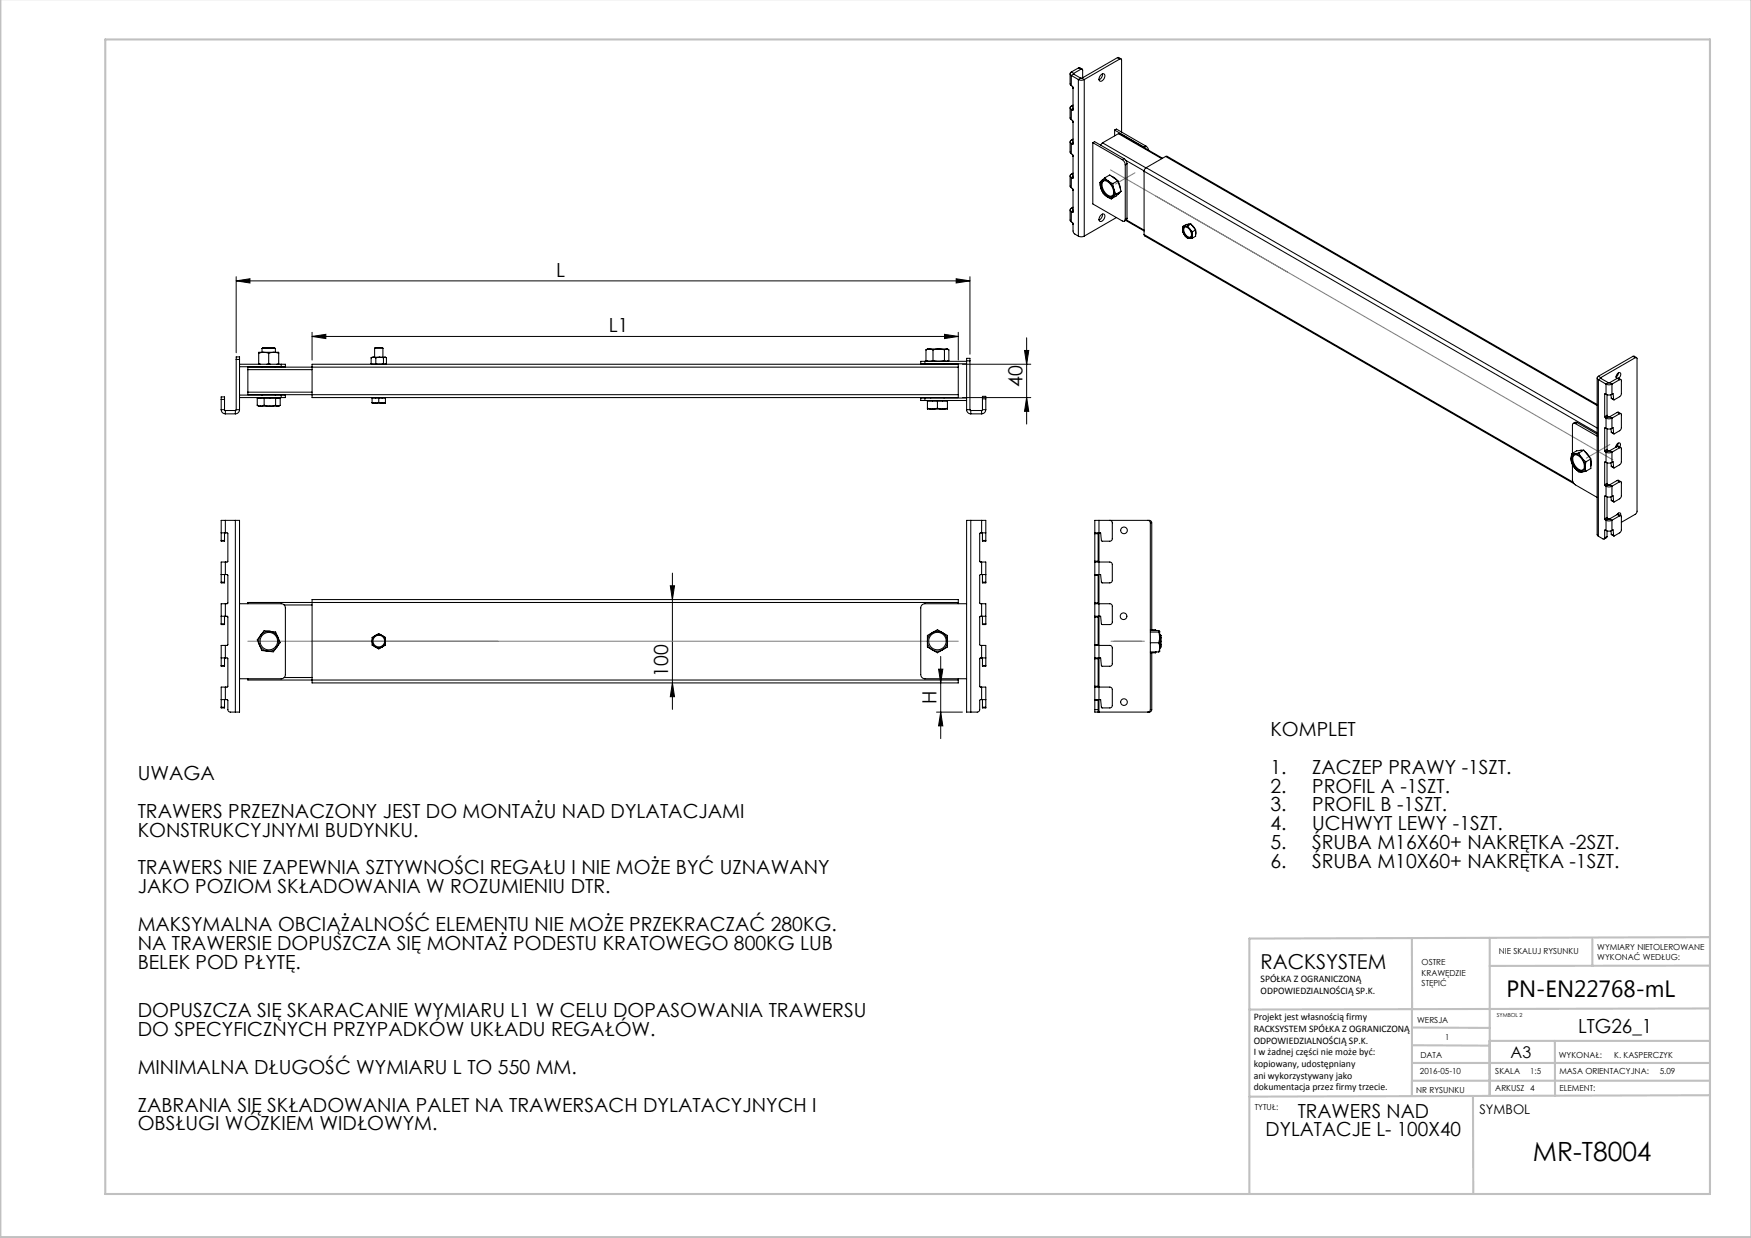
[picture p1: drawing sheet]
<svg xmlns="http://www.w3.org/2000/svg" width="420mm" height="297mm" viewBox="0 0 420 297" stroke-linecap="round" stroke-linejoin="round" font-family="sans-serif">
<g fill="none" stroke="#c0c0c0" stroke-width=".5">
<path d="M.1 -.1v296.9h419.9M25.2 9.5h385v276.9h-385zM338.7 225.2v37.8M357.3 225v37.9v-13.2M382 225.4v6.3M410.1 224.8l-110.4 .4v61.2M410.1 231.7h-52.8M338.7 259.3h71.5M338.7 255h71.5M338.7 250.8l18.6 .1M338.7 246.5l18.6 .1M357.3 249.7h52.9"/>
<path d="M373 249.7v13.2M410.1 241.9l-110.4 .3M353.3 262.9l.1 23.5M410.2 262.7l-110.5 .4"/>
</g>
<g fill="none" stroke="#000" stroke-width=".24">
<path d="M56.7 67.4l3.3-.5v1zM56.7 66.4v18.2M56.7 67.4h176M74.9 79.7v6.7M229.4 66.9l3.3 .5-3.3 .5zM229.9 79.7v6.7M232.7 66.4v18.6M74.9 80.7l3.3-.5v1zM74.9 80.7h155M226.6 80.2l3.3 .5-3.3 .5zM230.9 87.4h16.4M230.9 95.4h16.4"/>
<path d="M245.7 84.1h1.1l-.5 3.3zM246.3 95.4l.5 3.3h-1.1zM246.3 81v20.7M161.3 137.5v32.7M160.8 140.5h1l-.5 3.3zM225.6 157.5v19.7M161.3 163.8l.5 3.3h-1zM224.6 170.8h6.3M225.1 160.5h1l-.5 3.3zM225.6 170.8l.5 3.3h-1z"/>
</g>
<path d="M266.4 40.8l42.4 24.5M272.2 41.5l-4.6 2.6M277.3 47l109.6 63.3M386.2 106.6l-5.7 3.3M59.5 153.8h170.4M266.5 153.8h8" fill="none" stroke="#808080" stroke-width=".25"/>
<g fill="#000">
<path d="M56.7 67.4l3.3-.5v1zM229.4 66.9l3.3 .5-3.3 .5z"/>
<path d="M74.9 80.7l3.3-.5v1zM226.6 80.2l3.3 .5-3.3 .5z"/>
<path d="M161.3 163.8l.5 3.3h-1zM160.8 140.5h1l-.5 3.3z"/>
<path d="M225.1 160.5h1l-.5 3.3zM225.6 170.8l.5 3.3h-1zM245.7 84.1h1.1l-.5 3.3zM246.3 95.4l.5 3.3h-1.1z"/>
</g>
<g fill="none" stroke="#000" stroke-width=".25">
<path d="M256.7 17.7v2.4l.3 .5M257 17.3a.43 .43 0 0 0-.3 .4 .43 .43 0 0 0 .3 .4M257 18.1v2.5M257 18.1l1.7 1M257 17.3l.5 .3M257.5 17.6v.2M257.5 17.8l-.5 .3M257.5 17.8l1.7 1M258.7 19.1l.7 .2 .7-.2M258.7 19.1v37.5M258.7 16.3l.2-.1 .7 .4M258.7 16.3l-1.7 1"/>
<path d="M258.7 16.3l.6 .3M259.2 18.8h.3M259.2 18.8l-.5 .3M259.3 16.6h.2l.2 .2v1.9M259.3 16.6l-1.8 1M259.5 18.8l.6 .3M260.1 19.1v37.5M264 18.1a.55 .55 0 0 1 .8-.4 .55 .55 0 0 1 .2 .8 .91 .91 0 0 1-1.3 .9l-.1-.6zM264.4 17.7a1.48 1.48 0 0 1-.8 1.4M268 13.8h.3l.6 .3M268 13.8l.6 .4M268 13.8l-8.5 5"/>
<path d="M268.6 14.2l.3-.1 .1 .3v17.3M268.6 14.2l-8.5 4.9M256.7 25.9v2.4l.3 .4M256.7 34v2.5l.3 .4M257 25.5a.43 .43 0 0 0-.3 .4 .43 .43 0 0 0 .3 .4M257 33.6a.43 .43 0 0 0-.3 .4 .43 .43 0 0 0 .3 .4M257 26.3v2.4M257 34.4v2.5M257 36.9l.2 .1M257 34.4l.2 .2M257 28.7l.2 .2M257 26.3l.2 .1"/>
<path d="M257 20.6l.2 .1M257 25.5l.4 .2M257 33.6l.4 .3M257.2 20.7l.1 .3M257.2 28.9l.1 .3M257.2 37l.1 .4M257.2 37l.2 .3v5.4M257.2 28.9l.2 .2v5.4M257.2 20.7l.2 .3v5.3M257.3 21l.1 .2M257.3 29.2l.1 .1M257.3 37.4l.1 .1"/>
<path d="M257.3 21l.1 .1M257.3 37.4h.1M257.4 34.5l-.2 .1M257.4 26.3l-.2 .1M257.4 25.2l-.4 .3M257.4 33.4l-.4 .2M257.4 26l-.4 .3M257.4 34.2l-.4 .2M262.1 34.2v14.7l7.1 4.1a.43 .43 0 0 0 .5 .1 .43 .43 0 0 0 .2-.5M262.1 34.2l7.1 4.1M262.1 34.2l.4-.2 7.1 4.1M264.5 34.3l-.4 .6"/>
<path d="M264.5 34.3l10.4 6M267.4 31.2v1.4M267.4 31.2l7 4.1M267.4 31.2l.4-.2 7.1 4M268.3 32.1l.3-.1 10.2 6M268.3 32.1l-3.8 2.2M268.3 32.1l10.4 6M269.2 38.3l.5 .5 .2 .7M269.6 38.1l.5 .5 .2 .7M269.6 38.1l-.4 .2M269.9 39.5v13.1M270 38.5l4.4 2.5"/>
<path d="M270.3 39.3l-.4 .2M270.3 39.3v13.1M274.4 35.3l.4 .3M274.9 35l.3 .4 .3 .7M274.9 35l-.5 .3M279.6 37.5h.3l103.2 59.6M279.6 37.5l-4.7 2.7M279.6 37.5l103.5 59.8M256.7 42.2v2.4l.3 .4M256.7 50.4v2.4l.3 .4M257 41.8a.43 .43 0 0 0-.3 .4 .43 .43 0 0 0 .3 .4M257 49.9a.43 .43 0 0 0-.3 .5 .43 .43 0 0 0 .3 .4"/>
<path d="M257 53.2l.2 .2M257 42.6v2.4M257 50.8v2.4M257 50.8l.2 .1M257 45l.2 .2M257 42.6l.2 .2M257 41.8l.4 .2M257 49.9l.4 .3M257.2 45.2l.1 .3M257.2 53.4l.1 .3M257.2 53.4l.3 2.3 .2 .4 1 .5M257.2 45.2l.2 .3v5.3"/>
<path d="M257.3 45.5l.1 .2M257.3 53.7l.1 .1M257.3 45.5l.1 .1M257.4 50.8l-.2 .1M257.4 42.7l-.2 .1M257.4 41.5l-.4 .3M257.4 49.7l-.4 .2M257.4 42.4l-.4 .2M257.4 50.5l-.4 .3M258.7 56.6l.7 .2 .7-.2M264 51.7a.55 .55 0 0 1 .8-.3 .55 .55 0 0 1 .2 .8 .91 .91 0 0 1-1.3 .8l-.1-.6zM264.1 45.2a3.9 3.9 0 0 0 1.3 1.9"/>
<path d="M264.1 45.2a3.2 3.2 0 0 0 1.3 1.9M264.3 43.3a1.84 1.84 0 0 0-.2 1.9M264.3 43.3a1.2 1.2 0 0 1 1.5 .1M264.3 43.3l-.5 .5 .3 1.4M264.4 43.6a1.8 1.8 0 0 1 2.4 1.3 1.51 1.51 0 0 1-.4 2.3 2.65 2.65 0 0 1-2-3.6zM264.4 51.4a1.48 1.48 0 0 1-.8 1.4M264.7 43.4a2.61 2.61 0 0 0 1.7 3.7l.4-.1M265 42.7l.8 .7M265 42.7l-.7 .6M265 42.7l1.2-.7 1.9 1.4M265.4 47.1a1.2 1.2 0 0 0 1.6 .1M265.4 47.1l1.1 .6"/>
<path d="M265.8 43.4a3.9 3.9 0 0 1 1.4 2M265.8 43.4l1.1 .7M266.6 42.3l1.3 .9M266.9 44.1l.3 1.3M267 47.2l-.5 .5M267.2 45.4l.5 1.2M267.2 45.4a1.84 1.84 0 0 1-.2 1.8M267.7 46.6l-.7 .6M267.8 52.2l-7.7 4.4M268.1 43.4l.8 2.5M268.1 43.4l-1.2 .7M268.2 43.7l.4 .9 .2 .8"/>
<path d="M268.6 46.2l-.4 .3M268.9 45.9l-1.2 .7M268.9 45.9l-1.2 1.1-1.2 .7M270 52.9l4.4 2.5M270.2 52.8l4.2 2.4M270.3 52.4l-.1 .3-.5 .4M270.3 52.4l-.4 .2M274.4 56.3l.2 .3 103 59.4M274.4 41.1v15.2M274.4 41.1l108.7 62.7M274.4 56.3l102.9 59.4M274.9 40.2l-.5 .9"/>
<path d="M274.9 40.2l108.2 62.5M283.7 55.1l.1 .7 .4 .8M283.8 54.3h.4M283.8 54.3l-.1 .8M284 54.6a1.53 1.53 0 0 1 1.8 1.7 .65 .65 0 0 1-.4 .7 .65 .65 0 0 1-.8-.3 1.74 1.74 0 0 1-.6-2.1zM284.2 54.5a1.68 1.68 0 0 0 1.4 2.4M284.2 54.3l.6 .1 .6 .5M284.2 56.6l.6 .5 .6 .1M284.2 54.3a.7 .7 0 0 0-.5 .8M284.2 56.6h.1a.92 .92 0 0 0 1.1 .6M284.9 54.2l.5 .7M284.9 54.2l-.7 .1"/>
<path d="M285.4 54.9l.6 .7M285.4 54.9l.4 .8 .1 .7M285.4 53.8h-.4M285.7 53.8l1.1 1.4M285.7 53.8l-.8 .4M285.7 53.8l-1.2 .1-.7 .4M285.8 54l.9 1M285.9 56.4a.7 .7 0 0 1-.5 .8M285.9 56.4l.1 .7M286 55.6l-.1 .8M286 57.1l-.6 .1M286.8 55.3v1"/>
<path d="M286.8 55.2l-.8 .4M286.8 55.2v1.5l-.8 .4M53.1 95.8v-.6h.8v.6M53.1 98.3a1 1 0 0 0 1 1M53.1 95.8v2.5M53.1 98.3h.8M53.1 95.8h.8M53.9 98.3l.2 .2M53.9 95.8v2.5M54.1 98.5v.8M54.1 99.3h2.4M54.1 98.5h2.4"/>
<path d="M56.5 98.5v.8M56.7 86.2v-.6h.8v.6M56.7 98.3l-.2 .2M56.7 98.3h.8M56.7 86.2h.8M56.7 86.2v12.1M57.5 98.3a1 1 0 0 1-1 1M57.5 86.2v12.1M57.5 94.8h10M57.5 95.4h10M57.5 88h10M57.5 87.4h10"/>
<path d="M59.5 94.1v.6h170.4M59.5 88.7v5.4M59.5 94.1h15.4M59.5 88.7h15.4M61.7 97.2l.8 .2M61.7 97.2v-1.7h5.5v1.7l-.5 .2M62.1 84.7v2.7M62.1 95.4v.1M62.1 87.3l.4 .1M62.5 97.4h2.2M62.9 83.6a3.4 3.4 0 0 1 2.3-.2h.6l.3 .2M62.9 83.6h3.2"/>
<path d="M62.9 83.6v.9M62.9 88v.1M62.9 94.7v.1M63.3 84.5l-1.2 .2M63.3 84.5l1.2 .2M63.3 84.5h2.4M63.3 84.5h-1.2v.2M63.4 97.2l1.3 .2M63.4 97.2l-.9 .2M63.4 95.5v1.7M64.5 84.7v2.6M64.5 87.3l-.5 .1"/>
<path d="M64.5 87.3l.4 .1M64.7 97.4h2M65.7 84.5l-1.2 .2M65.7 84.5l1.2 .2M65.7 84.5h1.2v.2M66.1 83.6v.9M66.1 88v.1M66.1 94.7v.1M66.1 97.2l-1.4 .2M66.1 97.2l.6 .2M66.1 95.5v1.7M66.9 84.7v2.7"/>
<path d="M66.9 95.4v.1M66.9 87.3l-.5 .1M67.1 97.3l-.4 .1M67.5 94.8h1v.6h-1M67.5 87.4h1v.6h-1M67.5 87.4v.6M67.5 94.8v.6M89 87.2l.6 .2 .5-.2M89 87.2l.3 .2M89 85.8v1.4M89.1 85.8h-.1M89.3 96.6l.8 .1"/>
<path d="M89.3 96.6v.1h.8M89.3 95.4v1.2M89.3 95.5h3.2M89.6 85.7l.5 .1M89.6 85.7h1.5M89.6 85.7l-.6 .1M89.6 85.7l-.5 .1M89.9 83.5l.1-.1h1.7l.2 .1M89.9 83.5h2M89.9 83.5v2.2M90.1 96.7h1.6M90.1 87.2l1 .2 .9-.2"/>
<path d="M90.1 85.8v1.4M90.9 96.6l-.8 .1M90.9 96.6l.8 .1M90.9 95.5v1.1M91.1 85.7l-1 .1M91.1 85.7l.9 .1M91.1 85.7h1.2M91.9 83.5v2.2M92 85.8v1.4M92.3 85.7l-.3 .1M92.3 85.7l.4 .1v1.4l-.4 .2-.3-.2M92.3 85.7l.3 .1"/>
<path d="M92.5 96.6l-.8 .1M92.5 96.6v.1h-.8M92.5 95.4v1.2M92.6 87.3l-.1 .1M221.9 95.5h-1v.6h1M221.9 86.7h-1v.6h1M221.9 96.1h10M221.9 86.7v.6M221.9 95.5v.6M221.9 95.5h10M221.9 86.7h10M221.9 87.3h10"/>
<path d="M222.1 86.5l.8 .2 .9-.2M222.1 86.5l.4 .2M222.1 83.9v2.6M222.5 97.9l1.2 .2M222.5 97.9v.2h1.2M222.5 96.1v1.8M222.5 96.2h4.8M222.9 83.7l.9 .2M222.9 83.7h2.3M222.9 83.7l-.8 .2M222.9 83.7h-.4l-.4 .2M223.3 87.3v.1"/>
<path d="M223.3 95.4v.1M223.7 98.1h2.4M223.8 86.5l1.4 .2 1.3-.2M223.8 83.9v2.6M224.9 97.9l1.2 .2M224.9 97.9l-1.2 .2M224.9 96.2v1.7M225.2 83.7l-1.4 .2M225.2 83.7l1.3 .2M225.2 83.7h1.9M226.5 87.3v.1M226.5 95.4v.1"/>
<path d="M226.5 83.9v2.6M227.1 83.7l-.6 .2M227.1 83.7l.5 .2v2.6a.76 .76 0 0 1-1.1 0M227.1 83.7l.4 .1M227.3 97.9l-1.2 .2M227.3 97.9v.2h-1.2M227.3 96.1v1.8M227.5 86.6l-.2 .1M229.9 88.1v-.7h-155v8h155v-.7M229.9 88.1h-170.4v.6M229.9 88.1v6.6M231.9 86.6v-.6h.8v.6"/>
<path d="M231.9 98.3a1 1 0 0 0 1 1M231.9 86.6v11.7M231.9 86.6h.8M231.9 98.3h.8M232.7 98.3l.2 .2M232.7 86.6v11.7M232.9 98.5v.8M232.9 99.3h2.6M232.9 98.5h2.6M235.5 98.5v.8M235.7 95.7v-.6h.8v.6M235.7 98.3l-.2 .2"/>
<path d="M235.7 95.7v2.6M235.7 98.3h.8M235.7 95.7h.8M236.5 98.3a1 1 0 0 1-1 1M236.5 95.7v2.6M383.1 90.7v37.5l.3 .5M383.4 90.3a.43 .43 0 0 0-.3 .4 .43 .43 0 0 0 .3 .4M383.4 90.3l.6 .3M383.4 91.1v37.6M383.4 91.1l1.8 1.1M384 90.6v.2M384 90.8l-.6 .3"/>
<path d="M384 90.8l1.8 1M384.9 100l.1 .2M384.9 94.6v5.4M385 94.5l-.1 .1M385 94.5l.2 .1M385.2 92.2l.7 .1 .7-.1M385.2 94.6l.7 .2 .7-.2M385.2 92.2v2.4M385.5 99.6l.1 .3M385.5 99.6l-.6 .4M385.5 94.7v4.9M385.6 99.9l-.6 .3"/>
<path d="M385.6 99.9l.2 .1M385.8 91.8h.3M385.8 100h.3M385.8 91.8l-.6 .4M385.8 100l-.6 .3M386.1 100l.5 .3M386.1 91.8l.5 .4M386.4 94.7l.1 .8M386.5 95.5l.6 .4M386.5 95.5l.6 .3M386.6 92.2v2.4M386.6 94.6l.3-.2 .2 1.4"/>
<path d="M387.6 90.4a.82 .82 0 0 1 1.1-.9v.6l-.5 .6M387.6 90.4l.2 .4M387.9 98.9h.3l.6 .3M387.9 90.8l.6 .3M387.9 90.8l-1.8 1M387.9 98.9l.6 .4M387.9 98.9l-1.8 1.1M388.2 89.5l-.1 .5-.5 .4M388.2 90.7l-.3 .1M388.2 90.7l.6 .4M388.5 91.1l.2-.1 .2 .2v3.4l-.4 .6-1.4 .6M388.5 99.3l.2-.1 .2 .2v3.4l-.4 .5-1.4 .7"/>
<path d="M388.5 91.1l-1.9 1.1M388.5 99.3l-1.9 1M391.7 85.5l.2-.1 .6 .4M391.7 85.5l-8.3 4.8M391.7 85.5l.5 .3M392.2 85.8h.3l.2 .3v36.6l-.5 .7-3.3 1.9M392.2 85.8l-8.2 4.8M376.8 110.1a3.7 3.7 0 0 0 .9 2.1M376.8 110.1l.2 1 .7 1.1M377 108.8l.7 .1M377 108.8l-.2 1.3M377.2 111.4v3.7l.3 .9 5.6 3.3"/>
<path d="M377.3 109.4a1.28 1.28 0 0 1 1.9 .5 2.25 2.25 0 0 1 .4 2.9 2.03 2.03 0 0 1-2.3-1.6l-.2-1zM377.6 109.1a2.59 2.59 0 0 0 1.3 3.6l.8 .1M377.7 108.9a2.19 2.19 0 0 1 1.7 .9M377.7 112.2a2.19 2.19 0 0 0 1.7 1M377.7 108.9a1.04 1.04 0 0 0-.9 1.2M377.7 112.2l1 1h.7M377.9 101.6a.43 .43 0 0 0-.5 0 .43 .43 0 0 0-.2 .4v6.7M377.9 101.6l5.2 3M378.3 101.4l-.4-.1-.5 .3M378.3 101.4l4.8 2.7M378.3 101.4l-.4 .2M378.7 108.7l.7 1.1"/>
<path d="M378.7 108.7l-1 .2M379.4 109.8l1 1M379.4 109.8a3.7 3.7 0 0 1 .8 2.2M379.5 108l-.7 .1M379.9 108l1.7 2.1M379.9 108l-1.2 .7M379.9 108l-1.7 .2-1.2 .6M380.2 108.3l.6 .7 .6 .9M380.2 112a1.04 1.04 0 0 1-.8 1.2M380.2 112l.2 1.1M380.4 110.8l-.2 1.2M380.4 113.1l-1 .1"/>
<path d="M381.6 110.4v1.4M381.6 110.1l-1.2 .7M381.6 110.1v2.3l-1.2 .7M384.9 108.1l.1 .3M384.9 116.3l.1 .2M384.9 102.7v5.4M384.9 110.9v5.4M384.9 119.1v5.4M385 102.7h-.1M385 110.8l-.1 .1M385 119l-.1 .1M385 100.2l.2 .1"/>
<path d="M385 102.7l.2 .1M385 108.4l.2 .1M385 110.8l.2 .1M385 116.5l.2 .1M385 119l.2 .1M385.2 100.3l.7 .2 .7-.2M385.2 102.8l.7 .1 .7-.1M385.2 108.5l.7 .2 .7-.2M385.2 110.9l.7 .2 .7-.2M385.2 116.6l.7 .2 .7-.2M385.2 119.1l.7 .2 .7-.2M385.2 100.3v2.5"/>
<path d="M385.2 108.5v2.4M385.2 116.6v2.5M385.5 107.8l.1 .2M385.5 116l.1 .2M385.5 102.9v4.9M385.5 111v5M385.5 119.2v4.9M385.5 107.8l-.6 .3M385.5 116l-.6 .3M385.6 108l-.6 .4M385.6 108l.2 .2M385.6 116.2l-.6 .3"/>
<path d="M385.6 116.2l.2 .1M385.8 108.2h.3M385.8 116.3h.3M385.8 108.2l-.6 .3M385.8 116.3l-.6 .3M386.1 108.2l.5 .3M386.1 116.3l.5 .3M386.4 102.9l.1 .8M386.4 111l.1 .9M386.4 119.2l.1 .8M386.5 103.7l.6 .4M386.5 111.9l.6 .4"/>
<path d="M386.5 103.7l.6 .3M386.5 111.9l.6 .3M386.6 100.3v2.5M386.6 108.5v2.4M386.6 116.6v2.5M386.6 102.8l.3-.2 .2 1.4M386.6 110.9l.3-.1 .2 1.4M386.6 119.1l.3-.2 .2 1.4M387.9 107.1l.3-.1 .6 .4M387.9 115.3l.3-.1 .6 .4M387.9 107.1l.6 .3M387.9 107.1l-1.8 1.1"/>
<path d="M387.9 115.3l.6 .3M387.9 115.3l-1.8 1M388.1 106.3l-.2 .7-.3 .3a.9 .9 0 0 1 1-1l.1 .3-.2 .6M388.5 107.4h.2l.2 .2v3.4l-.4 .5-1.4 .7M388.5 115.6l.2-.1 .2 .2v3.4l-.4 .6-1.4 .6M388.5 107.4l-1.9 1.1M388.5 115.6l-1.9 1M53.1 137.8h1M53.1 127.8h1M53.1 139.7v.1h.8v-.1M53.1 129.7v.1h.8v-.1M53.1 139.7h.8"/>
<path d="M53.1 129.7h.8M53.9 127.8v1.9M53.9 137.8v1.9M54.1 134.8h-1v4.9M54.1 127.8l.4 .1 .2 .1v6.6l-.2 .2h-.4M54.1 137.8l.4 .1 .2 .1v6.6l-.2 .2h-.4M54.1 124.8h-1v4.9M54.1 124.8h2.4M54.1 124.8v3M54.1 134.8v3M56.5 124.8h1v46h-1M56.5 124.8v46"/>
<path d="M232.9 124.8h-1v46h1M232.9 124.8v46M232.9 124.8h2.6M235.5 127.8l-.4 .1-.1 .1v6.6l.1 .2h.4M235.5 137.8l-.4 .1-.1 .1v6.6l.1 .2h.4M235.5 134.8h1v4.9M235.5 137.8h1M235.5 124.8h1v4.9M235.5 127.8h1M235.5 124.8v3M235.5 134.8v3M235.7 129.7v.1h.8v-.1"/>
<path d="M235.7 139.7v.1h.8v-.1M235.7 127.8v1.9M235.7 137.8v1.9M235.7 139.7h.8M235.7 129.7h.8M262.6 134.8h3.6l.4 .2 .2 .4v4.1l-.5 .3h-2l-.3-2h-1.4M262.6 134.6v.2M262.6 127.8v.2M262.6 137.8v.2M262.6 128v6.6M262.6 134.8v3M262.6 138v6.6"/>
<path d="M262.6 134.6h.8M262.6 128h.8M262.6 138h.8M263.4 134.6v.2M263.4 127.8v.2M263.4 137.8v.2M263.4 128v6.6M263.4 138v6.6M263.6 124.8h-1v3M263.6 124.8h12.1l.5 .4 .1 25.9M263.6 124.8v46M266.2 124.8l.4 .2 .2 .4v3.8l-.2 .5-.4 .1h-1.9l-.3-2h-1.4"/>
<path d="M275.3 124.8l.4 .2 .2 .4v44.8l-.2 .5-.4 .1M383.4 128.7l1.2 .6h.2l.1-.3M384.9 124.5l.1 .2M384.9 127.2v1.8M385 127.2h-.1M385 124.7l.2 .1M385 127.2l.2 .1M385.2 124.8l.7 .2 .7-.2M385.2 127.3l.7 .1 .7-.1M385.2 124.8v2.5M385.5 124.1l.1 .3M385.5 128.7l-.1 .2-.6 .4"/>
<path d="M385.5 127.4v1.3M385.5 124.1l-.6 .4M385.5 128.7l-.6 .3M385.6 124.4l-.6 .3M385.6 124.4l.2 .1M385.8 124.5h.3M385.8 124.5l-.6 .3M386.1 124.5l.5 .3M386.4 127.4l.1 .8M386.5 120l.6 .4M386.5 128.2l.6 .4M386.5 120l.6 .3"/>
<path d="M386.5 128.2l.6 .3M386.6 124.8v2.5M386.6 127.3l.3-.2 .2 1.4M387.8 123.5a.48 .48 0 0 1 .6-.5 .48 .48 0 0 1 .3 .7M387.9 123.4h.3l.6 .3M387.9 123.4l.6 .4M387.9 123.4l-1.8 1.1M388.2 123.1v.3M388.5 123.8l.2-.1 .2 .2v3.4l-.4 .5-1.4 .7M388.5 123.8l-1.9 1M53.1 157.8h1M53.1 147.8h1"/>
<path d="M53.1 149.7v.1h.8v-.1M53.1 159.7v.1h.8v-.1M53.1 159.7h.8M53.1 149.7h.8M53.9 147.8v1.9M53.9 157.8v1.9M54.1 154.8h-1v4.9M54.1 144.8h-1v4.9M54.1 147.8l.4 .1 .2 .1v6.6l-.2 .2h-.4M54.1 157.8l.4 .1 .2 .1v6.6l-.2 .2h-.4M54.1 144.8v3M54.1 154.8v3"/>
<path d="M57.5 144.8h10a1 1 0 0 1 1 1v16a1 1 0 0 1-1 1h-10M62.2 154.8l.6 1.3 1.4 .1M62.2 154.8a2.4 2.4 0 0 0 2 1.4M62.5 152.4l-.8 1.1 .5 1.3M62.5 152.4a2.4 2.4 0 0 0-.3 2.4M64.7 151.5a2.4 2.4 0 0 0-2.2 .9M64.7 151.5l-1.3-.2-.9 1.1M64.7 151.5a2.4 2.4 0 0 1 2 1.4M64.7 151.5l1.4 .1 .6 1.3M66.4 155.3a2.4 2.4 0 0 1-2.2 .9M66.4 155.3l-.8 1.1-1.4-.2M66.7 152.9a2.4 2.4 0 0 1-.3 2.4"/>
<path d="M66.7 152.9l.5 1.3-.8 1.1M68.2 145.1h6.7M89.3 153.8v1l.8 .4M89.3 153.8a1.6 1.6 0 0 0 .8 1.4M90.1 152.5a1.6 1.6 0 0 1 1.6 0M90.1 152.5l.8-.5 .8 .5M90.1 152.5a1.6 1.6 0 0 0-.8 1.3M90.1 152.5l-.8 .4v.9M90.1 155.2l.8 .5 .8-.5M90.1 155.2a1.6 1.6 0 0 0 1.6 0M91.7 152.5a1.6 1.6 0 0 1 .8 1.3M91.7 152.5l.8 .4v.9"/>
<path d="M92.5 153.8v1l-.8 .4M92.5 153.8a1.6 1.6 0 0 1-.8 1.4M222.5 153.8v1.4l1.2 .7M222.5 153.8a2.4 2.4 0 0 0 1.2 2.1M223.7 151.8a2.4 2.4 0 0 0-1.2 2M223.7 151.8l-1.2 .7v1.3M223.7 151.8a2.4 2.4 0 0 1 2.4 0M223.7 151.8l1.2-.7 1.2 .7M223.7 155.9a2.4 2.4 0 0 0 2.4 0M223.7 155.9l1.2 .7 1.2-.7M226.1 151.8a2.4 2.4 0 0 1 1.2 2M226.1 151.8l1.2 .7v1.3"/>
<path d="M227.3 153.8v1.4l-1.2 .7M227.3 153.8a2.4 2.4 0 0 1-1.2 2.1M229.9 144.5v-.7h-155v20h155v-.7M229.9 144.5h-170.4v.3M229.9 144.5v.3M231.9 144.8h-10a1 1 0 0 0-1 1v16a1 1 0 0 0 1 1h10M235.5 147.8l-.4 .1-.1 .1v6.6l.1 .2h.4M235.5 157.8l-.4 .1-.1 .1v6.6l.1 .2h.4M235.5 154.8h1v4.9M235.5 157.8h1M235.5 144.8h1v4.9M235.5 147.8h1"/>
<path d="M235.5 144.8v3M235.5 154.8v3M235.7 159.7v.1h.8v-.1M235.7 149.7v.1h.8v-.1M235.7 159.7h.8M235.7 147.8v1.9M235.7 157.8v1.9M235.7 149.7h.8M262.6 154.8h3.6l.4 .2 .2 .4v4.1l-.5 .3h-2l-.3-2h-1.4M262.6 144.8h3.6l.4 .2 .2 .4v4.1l-.5 .3h-2l-.3-2h-1.4M262.6 147.8v.2M262.6 144.6v.2"/>
<path d="M262.6 154.6v.2M262.6 157.8v.2M262.6 144.8v3M262.6 148v6.6M262.6 154.8v3M262.6 158v6.6M262.6 148h.8M262.6 144.6h.8M262.6 154.6h.8M262.6 158h.8M263.4 147.8v.2M263.4 144.6v.2"/>
<path d="M263.4 154.6v.2M263.4 157.8v.2M263.4 148v6.6M263.4 158v6.6M275.9 151.3h2l.3 .2M275.9 156.6h1.3M275.9 151.1h1.3M275.9 154.2h2M275.9 156.4h2M275.9 151.6h2M276.3 156.6v13.6l-.2 .5-.4 .1h-12.1M277.2 151.1l.1 .2"/>
<path d="M277.2 151.1v.2M277.3 156.4l-.1 .2M277.9 154.2l.3 1.1M277.9 151.6l.3 1.3M278.2 155.3l-.3 1.1M278.2 152.9l-.3 1.3M278.2 152.9v2.4M278.2 151.5l-.3 .1M278.2 151.5v1.4M278.2 155.3v.9l-.3 .2M278.2 154.8h.1M278.2 155.4h.1"/>
<path d="M278.2 152.2h.1M278.2 152.8h.1M278.3 152.2v.6M278.3 154.8v.6M278.3 152.2l.2 .3v.5M278.3 152.8v2M278.3 152.8l.2 .2M278.5 154.7v.5l-.2 .2M278.5 153v1.7M278.5 154.7l-.2 .1M53.1 167.8h1M53.1 169.7v.1h.8v-.1"/>
<path d="M53.1 169.7h.8M53.9 167.8v1.9M54.1 164.8h-1v4.9M54.1 167.8l.5 .2 .2 2.6 .3 .2h1.4M54.1 164.8v3M59.5 162.8v.3h170.4M68.2 162.5h6.7M229.9 162.8v.3M235.5 167.8l-.5 .2v2.2l-.2 .5-.4 .1h-1.5M235.5 167.8h1M235.5 164.8h1v4.9M235.5 164.8v3"/>
<path d="M235.7 169.7v.1h.8v-.1M235.7 167.8v1.9M235.7 169.7h.8M262.6 164.8h3.6l.4 .2 .2 .4v4.1l-.5 .3h-2l-.3-2h-1.4M262.6 167.8v.2M262.6 164.6v.2M262.6 170.2v.6h.8M262.6 164.8v3M262.6 168v2.2M262.6 168h.8M262.6 164.6h.8M262.6 170.2h.8"/>
<path d="M263.4 167.8v.2M263.4 164.6v.2M263.4 170.2v.6M263.4 170.8h.2M263.4 168v2.2"/>
<circle cx="269.6" cy="127.2" r=".8"/>
<circle cx="64.5" cy="153.8" r="2.1"/>
<circle cx="90.9" cy="153.8" r="1.4"/>
<circle cx="224.9" cy="153.8" r="2.1"/>
<circle cx="269.5" cy="147.8" r=".8"/>
<circle cx="269.6" cy="168.4" r=".8"/>
</g>
<text font-size="6.3" x="367.7" y="278.5">MR-T8004</text>
<text font-size="5.6" x="361.3" y="239.1">PN-EN22768-mL</text>
<text font-size="4.9" x="302.4" y="232.4">RACKSYSTEM</text>
<g font-size="4.7">
<text x="133.4" y="66.4">L</text>
<text x="146.1" y="79.7">L1</text>
<text x="245.2" y="92.7" transform="rotate(-90 245.2 92.7)">40</text>
<text x="160.3" y="162.4" transform="rotate(-90 160.3 162.4)">100</text>
<text x="224.6" y="168.9" transform="rotate(-90 224.6 168.9)">H</text>
<text x="304.7" y="176.6">KOMPLET</text>
<text x="304.7" y="185.6">1.</text>
<text x="314.7" y="185.6">ZACZEP PRAWY -1SZT.</text>
<text x="33" y="187.1">UWAGA</text>
<text x="304.7" y="190.1">2.</text>
<text x="314.7" y="190.1">PROFIL A -1SZT.</text>
<text x="33" y="196.2">TRAWERS PRZEZNACZONY JEST DO MONTAŻU NAD DYLATACJAMI</text>
<text x="304.7" y="194.7">3.</text>
<text x="314.7" y="194.7">PROFIL B -1SZT.</text>
<text x="33" y="200.7">KONSTRUKCYJNYMI BUDYNKU.</text>
<text x="304.7" y="199.2">4.</text>
<text x="304.7" y="203.7">5.</text>
<text x="314.7" y="199.2">UCHWYT LEWY -1SZT.</text>
<text x="314.7" y="203.7">ŚRUBA M16X60+ NAKRĘTKA -2SZT.</text>
<text x="33" y="209.8">TRAWERS NIE ZAPEWNIA SZTYWNOŚCI REGAŁU I NIE MOŻE BYĆ UZNAWANY</text>
<text x="304.7" y="208.2">6.</text>
<text x="314.7" y="208.2">ŚRUBA M10X60+ NAKRĘTKA -1SZT.</text>
<text x="33" y="214.3">JAKO POZIOM SKŁADOWANIA W ROZUMIENIU DTR.</text>
<text x="33" y="223.4">MAKSYMALNA OBCIĄŻALNOŚĆ ELEMENTU NIE MOŻE PRZEKRACZAĆ 280KG.</text>
<text x="33" y="227.9">NA TRAWERSIE DOPUSZCZA SIĘ MONTAŻ PODESTU KRATOWEGO 800KG LUB</text>
<text x="33" y="232.4">BELEK POD PŁYTĘ.</text>
<text x="33" y="244">DOPUSZCZA SIĘ SKARACANIE WYMIARU L1 W CELU DOPASOWANIA TRAWERSU</text>
<text x="33" y="248.5">DO SPECYFICZNYCH PRZYPADKÓW UKŁADU REGAŁÓW.</text>
<text x="378.5" y="247.8">LTG26_1</text>
<text x="33" y="257.6">MINIMALNA DŁUGOŚĆ WYMIARU L TO 550 MM.</text>
<text x="33" y="266.7">ZABRANIA SIĘ SKŁADOWANIA PALET NA TRAWERSACH DYLATACYJNYCH I</text>
<text x="311.3" y="268.1">TRAWERS NAD</text>
<text x="33" y="271.2">OBSŁUGI WÓZKIEM WIDŁOWYM.</text>
<text x="303.6" y="272.6">DYLATACJE L- 100X40</text>
</g>
<text font-size="3.9" x="362.3" y="253.8">A3</text>
<text font-size="3.2" x="354.9" y="267.2">SYMBOL</text>
<g font-size="2.4">
<text x="302.4" y="235.6">SPÓŁKA Z OGRANICZONĄ</text>
<text x="302.4" y="238.4">ODPOWIEDZIALNOŚCIĄ SP.K.</text>
<text x="300.7" y="244.7">Projekt jest własnością firmy</text>
<text x="300.7" y="247.5">RACKSYSTEM SPÓŁKA Z OGRANICZONĄ</text>
<text x="300.7" y="250.3">ODPOWIEDZIALNOŚCIĄ SP.K.</text>
<text x="300.7" y="253.1">I w żadnej części nie może być:</text>
<text x="300.7" y="256">kopiowany, udostępniany</text>
<text x="300.7" y="258.8">ani wykorzystywany jako</text>
<text x="300.7" y="261.6">dokumentacja przez firmy trzecie.</text>
</g>
<g font-size="2">
<text x="383.1" y="227.9">WYMIARY NIETOLEROWANE</text>
<text x="341" y="231.6">OSTRE</text>
<text x="359.5" y="228.9">NIE SKALUJ RYSUNKU</text>
<text x="383.1" y="230.4">WYKONAĆ WEDŁUG:</text>
<text x="341" y="234.1">KRAWĘDZIE</text>
<text x="341" y="236.6">STĘPIĆ</text>
<text x="339.9" y="245.4">WERSJA</text>
<text x="346.6" y="249.5">1</text>
<text x="340.6" y="257.7">2016-05-10</text>
<text x="340.7" y="253.8">DATA</text>
<text x="358.7" y="257.7">SKALA</text>
<text x="367" y="257.7">1:5</text>
<text x="373.9" y="253.8">WYKONAŁ:</text>
<text x="374.1" y="257.7">MASA ORIENTACYJNA:</text>
<text x="387.2" y="253.8">K. KASPERCZYK</text>
<text x="398.1" y="257.7">5.09</text>
<text x="339.7" y="262.3">NR RYSUNKU</text>
<text x="358.7" y="261.7">ARKUSZ 4</text>
<text x="374.1" y="261.7">ELEMENT:</text>
<text x="301" y="266.4">TYTUŁ:</text>
</g>
<text font-size="1.3" x="359" y="244">SYMBOL 2</text>
</svg>
